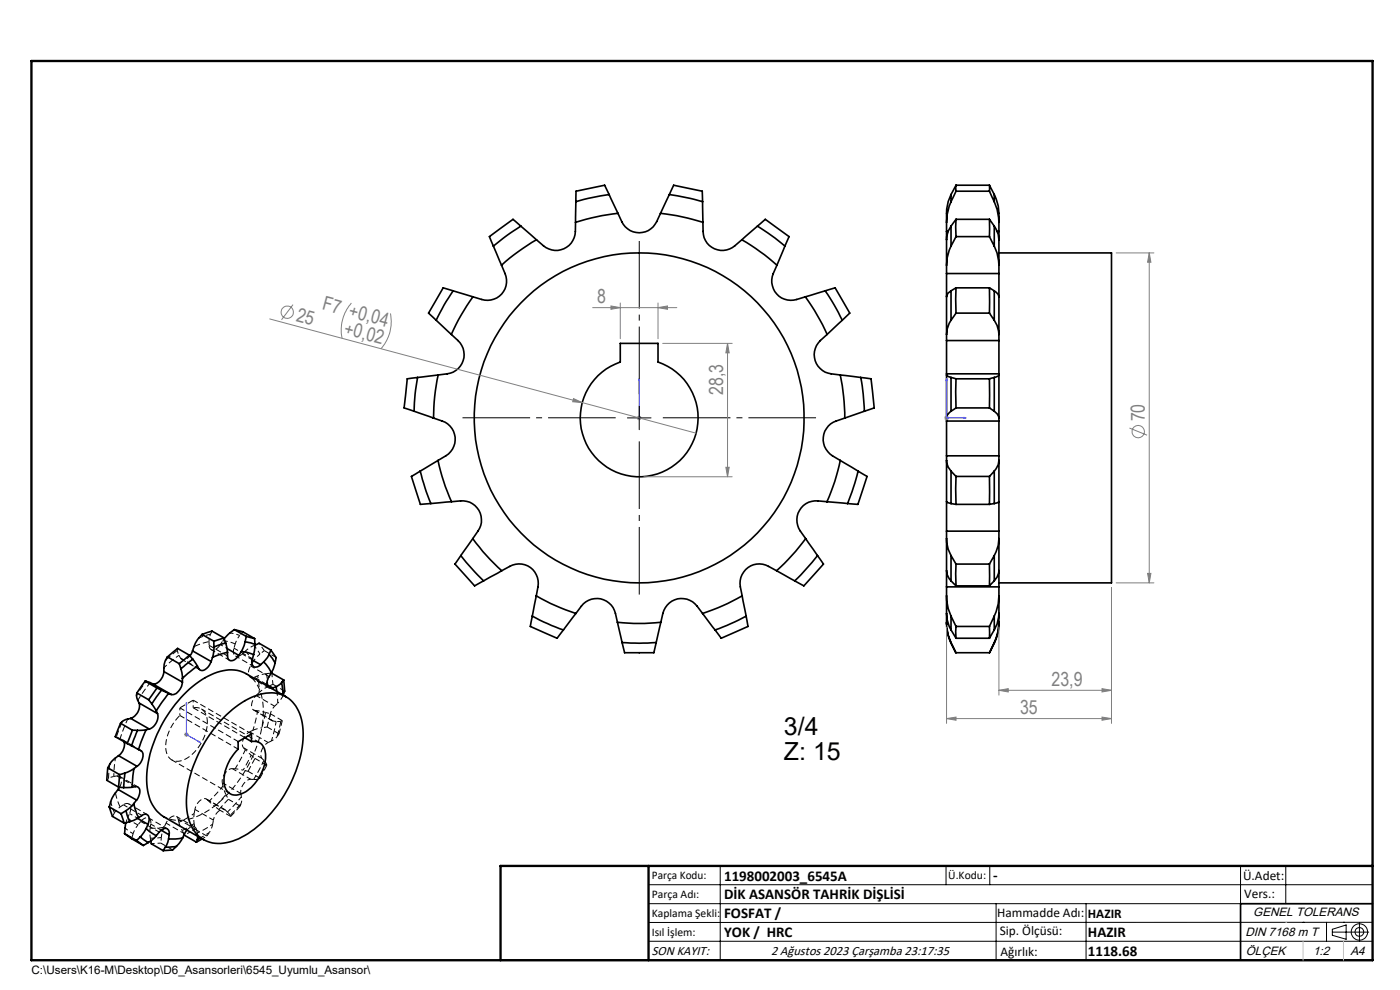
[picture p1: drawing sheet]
<svg xmlns="http://www.w3.org/2000/svg" width="297mm" height="210mm" viewBox="0 0 297 210" stroke-linecap="round" stroke-linejoin="round" font-family="sans-serif">
<g fill="none" stroke="#000" stroke-width=".35">
<path d="M202.8 39.3v1.3M202.8 39.3l-1 2M202.8 39.3h7.1M209.9 39.3v1.3M209.9 39.3l1 2M104.7 52.2l1.7 4.1M106.4 56.3a6.1 6.1 0 0 1 1 4.3 4.1 4.1 0 0 1-5.2 2.9l-1.9-.5M110.5 48l-3 2-2.8 2.2M110.5 48l3.3 2.9M110.5 48l-1.7-1.5-2.8 2.1-2.2 1.6 .9 2M113.8 50.9a43.9 43.9 0 0 0-7.4 5.4M122.1 47.2a6 6 0 0 1-.9 4.4 4.1 4.1 0 0 1-5.9 .5l-1.5-1.2"/>
<path d="M122.2 42.8l-.1 4.4M129.2 41.3l-4.4 .8-2.6 .7M129.2 41.3l1.9 4M129.2 41.3l-.9-2-6.1 1.3v2.2M131.1 45.3a48.6 48.6 0 0 0-9 1.9M131.1 45.3a6 6 0 0 0 2.6 3.6 4.1 4.1 0 0 0 5.6-1.9l.8-1.7M140.1 45.3a48.6 48.6 0 0 1 9 1.9M142 41.3l4.4 .8 2.6 .7M142 41.3l-1.9 4M142 41.3l.9-2 6.1 1.3v2.2M149 42.8l.1 4.4M149.1 47.2a6.3 6.3 0 0 0 .9 4.4 4.1 4.1 0 0 0 5.9 .5l1.5-1.2"/>
<path d="M157.4 50.9a46.1 46.1 0 0 1 7.4 5.4M160.7 48l3.7 2.5 2.1 1.7M160.7 48l-3.3 2.9M160.7 48l1.6-1.5 5.1 3.7-.9 2M164.8 56.3a5.6 5.6 0 0 0-.9 4.3 4 4 0 0 0 5.1 2.9l1.9-.5M166.5 52.2l-1.7 4.1M200.8 58v5M200.8 50.9v5.4M200.8 49.1v1.8M200.8 47.2v1.9M200.8 56.3v1.7M200.8 58h11.1"/>
<path d="M200.8 49.1h.4M201.8 48v4.2M201.8 52.2l-.9 2.5-.1 1.6M201.8 48l-.6 1-.4 1.9M201.8 41.3v1.5M201.8 42.8l-.9 2.7-.1 1.7M201.8 41.3a10.4 10.4 0 0 0-1 4.7v1.2M202.8 46.5v3.7M202.8 50.2l-1 2M202.8 46.5l-1 1.5M202.8 40.6l-1 2.2M202.8 46.5h7.1"/>
<path d="M202.8 50.2h7.1M202.8 40.6h7.1M209.9 46.5v3.7M209.9 50.2l1 2M209.9 46.5l1 1.5M209.9 40.6l1 2.2M210.9 52.2l.6 1.5 .4 2.6M210.9 48v4.2M210.9 48l.9 1.7 .1 1.2M210.9 42.8l.6 1.6 .4 2.8M210.9 41.3v1.5M210.9 41.3a10 10 0 0 1 1 4.7v1.2"/>
<path d="M211.5 49.1h.4M211.9 53.6h23.9v70h-23.9M211.9 58v5M211.9 50.9v5.4M211.9 49.1v1.8M211.9 47.2v1.9M211.9 56.3v1.7M92.5 67.9l3.2 3M93 79.5a42.8 42.8 0 0 0-1 9.2M93 79.5l-4.4 .6M95.7 70.9a5.8 5.8 0 0 1 2.7 3.6 4.1 4.1 0 0 1-3.5 4.8l-1.9 .2M96.1 61.7a39.1 39.1 0 0 0-3.6 6.2"/>
<path d="M96.1 61.7l4.2 1.3M96.1 61.7l-2.1-.6-3.1 5.3 1.6 1.5M100.3 63a44.9 44.9 0 0 0-4.6 7.9M131.6 72.8h8v4a12.5 12.5 0 0 1 6.1 19.2 12.5 12.5 0 0 1-20.2 0 12.5 12.5 0 0 1 6.1-19.2zM170.9 63a48.2 48.2 0 0 1 4.6 7.9M175 61.7l2 3 1.7 3.2M175 61.7l-4.1 1.3M175 61.7l2.2-.6 1.3 2.3 1.8 3-1.6 1.5M175.5 70.9a6 6 0 0 0-2.7 3.6 4.1 4.1 0 0 0 3.5 4.8l2 .2M178.3 79.5a46 46 0 0 1 .9 9.2M178.3 79.5l4.3 .6M178.7 67.9l-3.2 3"/>
<path d="M200.8 79.5l.4 .4 .6 .2M200.8 79.5v9.2M200.8 63v7.9M200.8 72.2v7.1M200.8 70.9v1.3M200.8 79.3v.2M200.8 79.3h11.1M200.8 72.2h11.1M201.8 67.9l-.9 1.9-.1 1.1M201.8 61.7v6.2M201.8 61.7l-.6 .5-.4 .8M202.8 66.4l-1 1.5"/>
<path d="M202.8 61.1v5.3M202.8 61.1l-1 .6M202.8 66.4h7.1M202.8 61.1h7.1M209.9 66.4l1 1.5M209.9 61.1v5.3M209.9 61.1l1 .6M210.9 67.9l.6 1.1 .4 1.9M210.9 61.7v6.2M210.9 61.7l.9 .8 .1 .5M211.9 79.5l-.1 .3-.9 .3M211.9 79.5v9.2"/>
<path d="M211.9 63v7.9M211.9 72.2v7.1M211.9 70.9v1.3M211.9 79.3v.2M87.8 87.2l4.2 1.5M88.6 80.1a40.6 40.6 0 0 0-.8 7.1M88.6 80.1l-2.2 .3-.7 6.1 2.1 .7M89.1 99.9l1.3 4.4 1 2.5M89.1 99.9l-1.8 1.2 1.9 5.9 2.2-.2M92 88.7a5.7 5.7 0 0 1 3.9 2.2 4.1 4.1 0 0 1-1.3 5.8l-1.7 1M92.9 97.7a44.3 44.3 0 0 0 2.9 8.7M92.9 97.7l-3.8 2.2"/>
<path d="M178.3 97.7a41.3 41.3 0 0 1-2.9 8.7M178.3 97.7l3.7 2.2M179.2 88.7a5.7 5.7 0 0 0-3.9 2.2 4.1 4.1 0 0 0 1.3 5.8l1.7 1M182 99.9l-.7 2.6-1.5 4.3M182 99.9l1.9 1.2-1.9 5.9-2.2-.2M182.6 80.1l.5 3.5 .3 3.6M182.6 80.1l2.2 .3 .3 2.7 .4 3.4-2.1 .7M183.4 87.2l-4.2 1.5M200.8 97.7l.4 1.4 .6 .8M200.8 97.7v8.7M200.8 89.3v7.4M200.8 96.7v1"/>
<path d="M200.8 89.3h11.1M200.8 96.7h11.1M201.8 80.1v7.1M201.8 80.1l1 .3M201.8 87.2a1.89 1.89 0 0 0-1 2.1M201.8 99.9l1 1.2M201.8 99.9v6.9M202.8 80.4v6.1M202.8 86.5l-1 .7M202.8 80.4h7.1M202.8 86.5h7.1M209.9 86.5l1 .7"/>
<path d="M209.9 80.4v6.1M210.9 80.1v7.1M210.9 80.1l-1 .3M210.9 87.2a1.82 1.82 0 0 1 1 1.5M210.9 99.9l-1 1.2M210.9 99.9v6.9M211.9 97.7l-.1 .9-.9 1.3M211.9 97.7v8.7M211.9 89.3v7.4M211.9 88.7v.6M211.9 96.7v1M95.8 106.4a6 6 0 0 1 4.4 .4 4.1 4.1 0 0 1 1.2 5.9l-1.1 1.6"/>
<path d="M95.8 106.4l-4.4 .4M97.8 117.9l2.9 3.4 1.9 1.9M97.8 117.9l-1.3 1.8 4.2 4.6 1.9-1.1M100.3 114.3a44.4 44.4 0 0 0 6.1 6.8M100.3 114.3l-2.5 3.6M170.9 114.3a47.2 47.2 0 0 1-6.2 6.8M170.9 114.3l2.5 3.6M173.4 117.9l-3.5 4-1.3 1.3M173.4 117.9l1.3 1.8-1.8 2-2.4 2.6-1.9-1.1M175.4 106.4a5.4 5.4 0 0 0-5 .8 4.1 4.1 0 0 0-.6 5.5l1.1 1.6M175.4 106.4l4.4 .4M200.8 106.4l1 .4"/>
<path d="M200.8 114.3l.4 2.2 .6 1.4M200.8 114.3v6.8M200.8 106.4v6.3M200.8 112.7v1.6M200.8 112.7h11.1M201.8 106.8l1 .2M201.8 117.9v5.3M201.8 117.9l1 1.8M202.8 101.1v5.9M202.8 119.7v4.6M202.8 101.1h7.1M202.8 107h7.1"/>
<path d="M202.8 119.7h7.1M209.9 101.1v5.9M209.9 119.7v4.6M210.9 106.8l-1 .2M210.9 117.9l-1 1.8M210.9 117.9v5.3M211.9 106.4l-1 .4M211.9 114.3l-.1 1.4-.9 2.2M211.9 114.3v5.2a4.6 4.6 0 0 1-1 3.7M211.9 106.4v6.3M211.9 112.7v1.6M35.5 139.3l-.2 .3a4.2 4.2 0 0 0-.6 2.8"/>
<path d="M35.5 139.3l2.5 1.5M40.2 139l-2.2 1.8M40.2 139l.7 .8M40.2 139l-2.5-1.5-2.2 1.8M40.9 138.1l-.6 1M40.9 138.1l3.9 2.2M40.9 139.8l-2.5 2.1M40.9 139.8l1 1.5M42.9 134.6l-.4 .3a6 6 0 0 0-1.6 3.2M42.9 134.6l2.1-.7 2.5 1.4M42.9 134.6l2.5 1.4M45.1 139.4l-.3 .9"/>
<path d="M45.4 136v1.2M45.4 137.2l-.3 2.2M47.5 135.3l-2.1 .7M47.5 135.3l.4 1.1M47.9 136.4l-2.5 .8M47.9 136.4l.4 2M48.2 137.6l2.5 1.4M48.3 138.4l-3.2 1M48.3 138.4v.8a.94 .94 0 0 0 .6 1 .94 .94 0 0 0 1.1-.5l.7-.7M49.7 133.6l-.9 .7-1.2 1.2M49.7 133.6l1.8 .4 2.5 1.5M49.7 133.6l2.5 1.4"/>
<path d="M51.2 138.2l1.3 .2 1.3 .5M51.2 138.2l-.5 .8M52 136.1l-.8 2.1M52 136.1l2.1 .6M52.2 135l-.2 1.1M52.2 135l1.8 .5M53.5 140l1.8 1M53.8 138.9l-.2 .9a1.06 1.06 0 0 0-.1 1.2 1.06 1.06 0 0 0 1.1 .5l.7-.5M54 135.5l.1 1.2M54.1 136.7l-.3 2.2M54.1 136.8l.9-.4 2.5 1.5M57.1 138.8l-.3 .6-.8 1"/>
<path d="M57.1 138.8l1.2 1.8M57.5 137.9l-.4 .9M57.5 137.9l1.1 1.6-.3 1.1M106.4 121.1a6.1 6.1 0 0 1 4.3-1.4 4.1 4.1 0 0 1 3.4 4.8l-.3 1.9M106.4 121.1l-3.8 2.1M112.9 130.7l4.1 2 2.5 .9M112.9 130.7l-.4 2.2 3.2 1.4 2.5 1.1 1.3-1.8M113.8 126.4a44.8 44.8 0 0 0 8.4 3.7M113.8 126.4l-.9 4.3M122.2 130.1a5.9 5.9 0 0 1 3.3-3 4.1 4.1 0 0 1 5.1 3l.4 1.9M122.2 130.1l-2.7 3.5M131 132a43 43 0 0 0 9.2 0"/>
<path d="M131 132l1 4.3M132 136.3l3.6 .1 3.6-.1M132 136.3l.5 2.2h6.2l.5-2.2M140.2 132l-1 4.3M149 130.1a6.2 6.2 0 0 0-3.3-3 4.1 4.1 0 0 0-5.1 3l-.4 1.9M149 130.1l2.7 3.5M157.4 126.4a44.8 44.8 0 0 1-8.4 3.7M157.4 126.4l.9 4.3M158.3 130.7l-4.1 2-2.5 .9M158.3 130.7l.4 2.2-5.7 2.5-1.3-1.8M164.7 121.1a6.1 6.1 0 0 0-4.2-1.4 4.1 4.1 0 0 0-3.4 4.8l.3 1.9M164.7 121.1l3.9 2.1"/>
<path d="M200.8 121.1l.1 .8 .9 1.3M200.8 121.1v3.4M200.8 126.4l.4 2.7 .6 1.6M200.8 130.1l.1 1.4 .9 2.1M200.8 126.4v3.7M200.8 132l.4 2.7 .6 1.6M200.8 132v.5M200.8 124.5v1.9M200.8 130.1v1.9M200.8 124.5h11.1M200.9 133.3l.3 1.6 .6 1.5M201.8 123.2l1 1.1"/>
<path d="M201.8 130.7v2.9M201.8 130.7l1 2.2M201.8 133.6l1 1.8M201.8 136.3l1 2.2h7.1M201.8 136.3v.1M201.8 136.4l.9 2.1M202.8 132.9v2.5M202.8 124.3h7.1M202.8 132.9h7.1M202.8 135.4h7.1M209.9 132.9v2.5M210.9 123.2l-1 1.1"/>
<path d="M210.9 130.7v2.9M210.9 130.7l-1 2.2M210.9 133.6l-1 1.8M210.9 136.3l-1 2.2M210.9 136.3v.1M210.9 136.4l-1 2.1M211.9 132v.2a9.4 9.4 0 0 1-1 4.2M211.9 121v3.5M211.9 126.4l-.1 1.7-.9 2.6M211.9 130.1l-.4 2.3-.6 1.2M211.9 126.4v3.7M211.9 132l-.1 1.7-.9 2.6"/>
<path d="M211.9 124.5v1.9M211.9 130.1v1.9M25.6 153.4l-1.2 2.9 2.6 1.4M25.6 153.4l2.5 1.5M26.3 157.3a2.92 2.92 0 0 1-1.1 3M27 157.7l.9 .5M27.7 152.4l-1.4 .4-.7 .6M27.7 152.4l4 2.2M27.9 158.2l1.5 .8M28.1 154.9l-1.1 2.8M28.1 154.9h1.1M29 147v1.1l.5 1"/>
<path d="M29 147l2.5 1.4M29.2 154.9l-1.3 3.3M29.4 159a1.46 1.46 0 0 1 .7 2.4l-.4 .5-.6 .7M29.5 149.1a2.82 2.82 0 0 1-1.8 3.3M29.5 149.1l3.9 2.3M30.8 144.5l-1.8 2.5M30.8 144.5l1.6 .6M30.8 144.5l2.5 1.4M31 154.8l-1.6 4.2M31 154.8l-1.8 .1M31.5 148.4l.7 .9M31.7 154.6l-.7 .2"/>
<path d="M32.2 149.3l1 1.5M32.4 145.1l3.9 2.2M33.2 150.8l.2 .6M33.3 145.9l-1.8 2.5M33.3 145.9l1 .5M33.4 151.4a2.85 2.85 0 0 1-1.7 3.2M34.3 146.4l-2.1 2.9M34.3 146.4l1.5 .7M34.7 142.4a2.71 2.71 0 0 1-2.1 2.7h-.2M34.7 142.4l4 2.3M35.8 147.1l-2.6 3.7M35.8 147.1l.5 .2"/>
<path d="M38 140.8l.4 1.1M38.4 141.9l.3 2M38.7 144.7a2.79 2.79 0 0 1-2.2 2.6h-.2M38.7 143.9v.8M41.9 141.3l-3.2 2.6M44.8 140.3a2.41 2.41 0 0 1-2.2 1.9l-.4-.4-.3-.5M47.4 152.3a15.1 15.1 0 0 1 10.2-5.3 6.6 6.6 0 0 1 6.4 5.6 21.7 21.7 0 0 1-2.8 14.4 23.9 23.9 0 0 1-11.2 11.2 7.1 7.1 0 0 1-8.2-1.2 11.1 11.1 0 0 1-2.1-8.9 28.5 28.5 0 0 1 7.7-15.8zM50.5 157.3l2.8-1.6v1.6a2.49 2.49 0 0 1 3 2.7 9.5 9.5 0 0 1-5 8.3 2.53 2.53 0 0 1-3.8-2.3 9.8 9.8 0 0 1 3-7.1zM51.9 156.5l1.4 .8M56 140.4l1 1.3 .6 1M56 140.4l-.7 .6M56.6 145.2l1.3 .7"/>
<path d="M57.5 142.8l2.7 1.4M57.6 142.7l-.9 1.7v1.1M57.9 145.9l-.3 .1M58.3 140.6l-.7 2.1M58.6 145.7l.1 1M58.6 145.7l-.7 .2M59.8 144.8l-1.2 .9M59.8 144.8l.2 2.6M60.2 144.2l-.4 .6M60.2 144.2l.2 2.4-.3 .9M60.7 147.8l-8.5-4.9a8.3 8.3 0 0 0-8.1 .5 26.9 26.9 0 0 0-12 15.7 16.7 16.7 0 0 0 0 11.1 6.9 6.9 0 0 0 2.6 3l8.5 4.9M22.9 162.9l-.3 2.6 2.6 1.5"/>
<path d="M22.9 162.9l2.5 1.4M23.2 171.2l.6 2 2.6 1.4M23.2 171.2l2.5 1.4M25 167.5l-.5 .7a6.2 6.2 0 0 0-1.3 3M25 167.5l4 2.2M25.2 160.3l-1.6 1.3-.7 1.3M25.2 167l1 .1M25.2 160.3l3.9 2.3M25.4 164.3l-.2 2.7M25.4 167l-.4 .5M25.7 172.6l.7 2M26.4 176.8l1.5 1.1 2.5 1.4"/>
<path d="M26.4 176.8l2.6 1.5M26.5 164l-1.1 .3M26.5 164l-.3 3.1M26.7 172l-1 .6M26.7 172l.8 2.3M26.7 174.5l-.3 2.3M27.5 174.3l-1.1 .3M28 167l.7-.1a1.06 1.06 0 0 1 1 .5 1.06 1.06 0 0 1-.1 1.1l-.6 1.2M28 167l-1.8 .1M28.4 170.5l.3 1.2 .7 1.8M28.4 163l-.4 4M28.4 163l-1.9 1"/>
<path d="M28.4 170.5l-1.7 1.5M29 178.3l1.4 1M29 169.7l-.6 .8M29.1 162.6l-.7 .4M29.2 173.6l2.2 1.3M29.4 173.5l.7-.5a.93 .93 0 0 1 1.2-.2 .93 .93 0 0 1 .3 1.1l-.2 1M29.4 173.5l-1.9 .8M29.8 177.5l-.8 .8M29.8 177.5l1.7 1.2M31 175.7l.8 .7 1.4 .9M31 175.7l-1.2 1.8M31.4 174.9l-.4 .8"/>
<path d="M31.5 178.7l-1.1 .6M32 178.4l.1 .6 2.5 1.4M33.2 177.3l-1 1-.7 .4M34.2 176.1l1.7 1M35.1 179.7l-.5 .7M35.8 177.9l-.7 1.8M35.9 177.1a.97 .97 0 0 0-.4-1.3 .97 .97 0 0 0-1.3 .3l-1 1.2M35.9 177.1l-.1 .8M37.4 179.5l-2.3 .2M37.4 179.5l-.8 .8-2 .1M38.7 177.8l-1.5 .2-1.4-.1M38.7 177.8l-1.3 1.7"/>
<path d="M39.1 177l.1 .2 2.5 1.4M39.7 176.1l-1 1.7M41.9 178.1l-.2 .5M41.9 177.4v.7M42.5 177.7l-.6 .4M42.9 177.9l-1.2 .7M291.2 191.7h-28v12M106.2 203.7h185"/>
<circle cx="135.6" cy="88.6" r="35"/>
</g>
<g fill="none" stroke="#000" stroke-width=".21" stroke-dasharray="1.3 .6" stroke-dashoffset=".5" stroke-linecap="butt">
<path d="M46.8 136.7l.5-.8M48.8 134.3l2 .5M49.9 136.6l-.3 .9M51.5 134l-.7 .8M52 138.1l1.9-1.2M53.9 136.9l1.2 1.8M55.1 138.7l-1.4 1.7M34.8 141.6l3.2-2.6M52.2 142.9a8.1 8.1 0 0 1 3.6 6.9 26.6 26.6 0 0 1-7.2 18.3 16.1 16.1 0 0 1-10.2 5.9l-1.7-.1-2-.7M53 155.2a2.68 2.68 0 0 0-1.3 3.4M53.7 140.4l-.5 .9M55 146.9l-.7 .6"/>
<path d="M56.3 151.1l1.1 .3M56.5 142.9l1-.1M56.8 145.7l-1.8 1.2M58.3 149.8l.6-.6M59.6 153h-1M27.1 173.4l.4-.8M28.2 176.8l-1.7-1.2M28.2 176.8l-.3 1.1M29.3 175l-1.1 1.8M29.9 174.2l-.6 .8M31.9 177.8l-.1-2.1M34.8 175.5l-.6 2.1"/>
<path d="M35.2 174.6l-.4 .9M39.1 177l-.5-.8M41.2 172.6v2.1M43.9 177.3l.5-.7M44.4 176.6l-1.9 1.1M46.4 171.7l-.8-.6M48.2 172.2l.6 .7M49.3 163a2.79 2.79 0 0 0-2.1 3M51.1 168.3a2.79 2.79 0 0 1 2.1-3M52.6 163.6l-1-.2M53.3 160.2l.8 .7M53.8 165.3l1-.1"/>
<path d="M55.6 160.9a2.68 2.68 0 0 1 1.3-3.4M56.5 162.1l-.5-.8"/>
</g>
<path d="M54.3 147.5a2.34 2.34 0 0 0-.6 3.1l.4 .1M58 153a1.35 1.35 0 0 1-.5-2.1l.8-1.1M41.2 172.6l-3.3 1.8M45.1 174.8l-3.2 1.9M51.2 170.4v-1.4M53.3 160.2l-1.7 3.2M56.5 162.1l-1.7 3.1" fill="none" stroke="#000" stroke-width=".21" stroke-dasharray="1.3 .6" stroke-dashoffset=".7" stroke-linecap="butt"/>
<g fill="none" stroke="#000" stroke-width=".21" stroke-dasharray="1.3 .6" stroke-linecap="butt">
<path d="M37.7 137.5v.4M38 139l.3 .5M47.3 135.9l.3-.4M53.9 136.9l.2-.1M24.7 156.3l-.2-.1M26 156.9l-.5-.2M26.3 157.3l-.3-.4M35.2 140l2.5-2.1M38.2 150.2l2.8-1.7M41 150.1l11 6.4M51.7 158.6l.4 .4M54.1 150.7l.6 .1"/>
<path d="M56.6 145.2l-2.6-1.5M58.6 153h-.6M58.9 149.2l.1-.1M59.9 152.9l-.3 .1M60 147.4v.1M60 147.5l.1-.1M23 165.2l-.3 .3M23 165.2l.3-3.1M24.2 164.7h-.1M25.4 167a1.7 1.7 0 0 0-.2-2.4h-.4M25.5 171.2l-1-3M32 178.4l-.1-.6"/>
<path d="M44.3 170l-.4-.4M47.8 171.9l.4 .3M48.8 172.9l.1 .3M49.9 163.1l-.6-.1M51 171l.2-.6M53.2 165.3h.6M54.1 160.9l-1.5 2.7M54.8 165.2l.3-.1M55.1 165.1l1.5-2.8M56 161.3l-.4-.4M56.6 162.3l-.1-.2"/>
</g>
<g fill="none" stroke="#000" stroke-width=".21" stroke-dasharray="1.3 .6" stroke-dashoffset=".4" stroke-linecap="butt">
<path d="M44.3 136.1l.1 .8M45 133.8l-.3 .7M51.4 138.7l.6-.6M53.5 139.9l-2.1-1.2M25.5 156.7l-.8-.4M53.7 154.9l-.7 .3M54 143.7l.7-.3M54.7 150.8l-1 4.1M56.9 157.5l.7-.3M57.7 142.8l.2 2.4M58.6 153l-1 4.2M58.8 156.2l.4-.5"/>
<path d="M24.3 172.4l-.4 .8M26.2 170.7l-.7 .5M31.8 175.7l.2-.9M34.2 177.6l-2.3 .2M41.3 171.7l-.1 .9M45.1 174.8l.2-.8M47.2 166l.1 .7M51.2 169l-.1-.7"/>
</g>
<path d="M47.3 135.9l1.3 .2 1.3 .5M52 138.1l.9 1.1 .8 1.2M38.2 150.2l12.3 7.1M41 148.5l12.4 7.2M50.5 158.9l-12.3-7.1M52.1 159l-2.2 4.1M55.1 157.5l-12.4-7.1M56.5 142.9l.3 2.8M36.4 161.2l12.4 7.1M56 161.3l-2.2 4" fill="none" stroke="#000" stroke-width=".21" stroke-dasharray="1.3 .6" stroke-dashoffset=".2" stroke-linecap="butt"/>
<g fill="none" stroke="#000" stroke-width=".21" stroke-dasharray="1.3 .6" stroke-dashoffset=".3" stroke-linecap="butt">
<path d="M38.3 139.6a1.19 1.19 0 0 0 1.9-.4l.1-.1M38.5 139.9l4 2.2M42.2 135.3l2.5-.8M44.8 137.8l3.9 2.3M48.3 139.1l-3.9-2.2M49.9 139.1l4 2.3M53.6 139.8l-4-2.3M25.5 156.7l1.6-4.2M29.2 148.5l2.7-3.7M29.9 159.2l-3.9-2.3M29.9 159.2l-3.9-2.2M42.2 141.8l-3.9-2.2"/>
<path d="M53.1 143.7l3.9 2.2M53.8 150.6l3.9 2.3M56.9 157.5l-3.9-2.3M57.1 143.5l-3.9-2.2M58 153l-3.9-2.3M58.3 149.8l-4-2.3M58.8 146.7l.1 2.5M24.3 172.4l-.8-2.3M24.8 164.6l-.6 .1M28.7 166.9l-3.9-2.3M29.3 175l-1.2-.7-1-.9M29.3 166.9l-3.9-2.2"/>
<path d="M30.1 173l-3.9-2.3M31.2 172.8l-3.9-2.3M33.8 176.5l-3.9-2.3M34.2 176.1l-2.2-1.3M35.5 175.8l-3.9-2.3M37.9 174.4l-.1-.7M39.2 176.9l-4-2.3M39.7 176.1a1.18 1.18 0 0 1 1.9-.3l.1 .2M41.3 175.4l-3.9-2.2M41.7 176l.2 .7M41.7 176l-3.9-2.3M41.9 176.7l.1 .7"/>
<path d="M45.3 174l-4-2.3M47.3 166.7l-3 3.3M47.7 171.8l-3.9-2.3M47.8 171.9l-3.9-2.3M51.1 168.3l-3.9-2.3M51.2 169l-3 3.2M53.2 165.3l-3.9-2.3M55.6 160.9l-3.9-2.3"/>
</g>
<g fill="none" stroke="#000" stroke-width=".21" stroke-dasharray="1.3 .6" stroke-dashoffset=".6" stroke-linecap="butt">
<path d="M37.7 137.9l.3 1.1M50.8 134.8l-.9 1.8M56.1 138l-1 .7M56.7 154.2l-1.2 .2M57.6 146l-.5-.1-.4-.4M57.9 145.2l-1.1 .5M24.1 164.7l-1.1 .5M24.2 164.7l.3-3.9M26.7 174.5l.4-1.1M29.2 173.6l-1.7-1M34.1 178.8l-2 .2M34.2 177.6l-.1 1.2"/>
<path d="M40.3 176.5l-1.1 .7M41.2 174.7l.2 1.2M41.4 175.9l-1.1 .6M42.9 177.9l1-.6M43.9 169.6a1.54 1.54 0 0 0-2.1 .9l-.5 1.2M45.3 174a2.56 2.56 0 0 1 2.2-2.3l.3 .2M47.9 168.5l.5 1"/>
</g>
<path d="M44.7 134.5l-.4 1.6M48.2 137.6l-1.4-.9M29 147.4l2-2.9M38.2 151.8v-1.6M41 148.5v1.6M52.1 159l1.2 1.2M54.7 143.4l.3 3.5M57.6 157.2l1.2-1M37.8 173.7a.98 .98 0 0 0-.8-.7 .98 .98 0 0 0-1 .6l-.8 1M45.6 171.1l-1.3-1.1" fill="none" stroke="#000" stroke-width=".21" stroke-dasharray="1.3 .6" stroke-dashoffset=".8" stroke-linecap="butt"/>
<path d="M24.7 156.3l1.3-3.3M53.2 141.3a1.82 1.82 0 0 0-.1 2.4h.9" fill="none" stroke="#000" stroke-width=".21" stroke-dasharray="1.3 .6" stroke-dashoffset="-.2" stroke-linecap="butt"/>
<path d="M41.2 137.2l3.1-1.1M44.4 136.9a.95 .95 0 0 0 .6 1 .95 .95 0 0 0 1.1-.4l.7-.8M49.6 137.5a1.2 1.2 0 0 0 .6 1.7h.5l.7-.5M38.2 151.8a9.1 9.1 0 0 0-2.9 7.8 2.54 2.54 0 0 0 4.1 1.4 9.3 9.3 0 0 0 4.4-9 2.34 2.34 0 0 0-2.8-1.9M56.3 151.1l-.8 3.3M59.6 153l-.8 3.2M27.5 172.6a1.38 1.38 0 0 0-.4-2.2l-.9 .3M32 174.8a.98 .98 0 0 0-.4-1.3 .98 .98 0 0 0-1.3 .3l-.4 .4M47.9 168.5l-2.3 2.6M51.2 170.4l-2.4 2.5" fill="none" stroke="#000" stroke-width=".21" stroke-dasharray="1.3 .6" stroke-dashoffset="-.1" stroke-linecap="butt"/>
<path d="M54.7 150.8l1.6 .3M25.5 171.2l-1.2 1.2M38.6 176.2l-.7-1.8M44.4 176.6l.7-1.8M51.6 163.4l-1.7-.3" fill="none" stroke="#000" stroke-width=".21" stroke-dasharray="1.3 .6" stroke-dashoffset=".9" stroke-linecap="butt"/>
<g fill="none" stroke="#000" stroke-width=".21" stroke-dasharray="1.3 .6" stroke-dashoffset=".1" stroke-linecap="butt">
<path d="M56.1 138l2.5 1.5M56.7 154.2l2.5 1.5M57.4 151.4l2.5 1.5M57.4 151.4l-.7 2.8M57.9 145.2l2.5 1.4M59.2 155.7l.7-2.8M34.1 178.8l2.5 1.5M34.8 175.5l-1.5 .2h-1.5M41.2 174.7l-2.6 1.5M41.4 175.9l2.5 1.4M46.4 171.7l2.5 1.5M48.4 169.5l2.6 1.5"/>
<path d="M48.4 169.5l-2 2.2M48.9 173.2l2.1-2.2M52.6 163.6l2.5 1.5M54.1 160.9l2.5 1.4"/>
</g>
<path d="M55 136.4l1.1 1.6M54.7 143.4l1.8-.5M55.5 154.4l-1.8 .5M59 149.1l1-1.6M47.3 166.7l.6 1.8" fill="none" stroke="#000" stroke-width=".21" stroke-dasharray="1.3 .6" stroke-dashoffset="1" stroke-linecap="butt"/>
<g fill="none" stroke="#808080" stroke-width=".21">
<path d="M236.8 53.6h8M243.8 53.6l.4 2h-.7zM243.8 53.6v70M57.2 67.7l66.3 17.7M62.2 64.6l-2.5 3.2M74.5 64.3a8.8 8.8 0 0 0-1.9 7.4M82.8 66.5a8.7 8.7 0 0 1-2 7.5M125.7 65.3h17.9M129.6 64.9l2 .4-2 .3zM131.6 64.3v7.6M139.6 65.3l2-.4v.7zM139.6 64.3v7.6"/>
<path d="M140.6 72.8h14.7M154.3 72.8l.4 2.1h-.7zM154.3 72.8v28.3M121.7 84.6l1.8 .8-2-.2zM123.5 85.4l24.2 6.5M135.1 88.6h1M135.3 88.3l.7 .7M135.6 88.2v.9M136 88.3l-.7 .7M154 99.1h.7l-.4 2zM200.3 88.6h1M200.4 88.3l.8 .7"/>
<path d="M200.8 88.2v.9M201.2 88.3l-.8 .7M239.6 90.8l3.7 1.5M136.6 101.1h18.7M200.8 133v20.4M211.9 133v14.5M235.8 124.6v28.8M236.8 123.6h8M243.5 121.6h.7l-.4 2zM39.1 155.8h.9M39.2 155.5l.7 .7M39.5 155.3v1"/>
<path d="M39.9 155.5l-.7 .7M200.8 152.4l2-.3v.7zM200.8 152.4h35M211.9 146.4l2-.3v.7zM211.9 146.4h23.9M233.8 146.1l2 .3-2 .4zM233.8 152.1l2 .3-2 .4z"/>
<circle cx="60.9" cy="66.2" r="1.31"/>
<circle cx="241.5" cy="91.5" r="1.31"/>
</g>
<g fill="none" stroke="#000" stroke-width=".21">
<path d="M133.1 88.6h5M135.6 86.1v5M137.6 187.7h153.6M137.6 191.7h153.6M137.6 199.7h153.6M152.8 183.7v20M200.7 183.7v4M210 183.7v4M211.3 191.7v12M230.4 191.7v12M263.2 183.7v20M272.8 183.7v8"/>
<path d="M276.4 195.6h.1M281.4 195.6v4.1M282.6 197.7h7.8M282.6 197.1l3-.9v3l-3-.8zM285 195.6h.1M288.4 195.8v3.8M291.2 195.6l-153.6 .1"/>
<circle cx="288.4" cy="197.7" r="1.74"/>
<circle cx="288.4" cy="197.7" r=".93"/>
</g>
<path d="M135.6 88.5v.3zM135.6 80.3v.4v-.4M135.6 88.6h.1M135.6 80.3v8.3M200.8 80.3l.1 .4h-.2zM200.8 80.3v8.3h4.2M204.5 88.5l.5 .1-.5 .2zM39.5 149v6.8l3 1.7M39.5 149l.1 .4-.1-.1zM42.2 157.3l.3 .2-.3-.1z" fill="none" stroke="#00f" stroke-width=".21"/>
<path d="M130.6 88.6h-32.5M135.6 83.6v-32.5M135.6 93.6v32.5M140.6 88.6h32.5" fill="none" stroke="#000" stroke-width=".21" stroke-dasharray="15.2 1.3 1.3 1.3" stroke-dashoffset=".9" stroke-linecap="butt"/>
<path d="M6.7 12.9h284.5v190.8h-284.5zM137.6 183.7v20M291.2 183.7h-185v20" fill="none" stroke="#000" stroke-width=".5"/>
<path d="M272.8 195.6h.1M276.4 199.7v4M285 199.7v4" fill="none" stroke="#c0c0c0" stroke-width=".21"/>
<g fill="#00f">
<path d="M135.6 88.5v.3zM135.6 80.3v.4z"/>
<path d="M204.5 88.5l.5 .1-.5 .2zM200.8 80.3l.1 .4h-.2z"/>
<path d="M42.2 157.3l.3 .2-.3-.1zM39.5 149l.1 .4-.1-.1z"/>
</g>
<g fill="#808080">
<path d="M121.7 84.6l1.8 .8-2-.2z"/>
<path d="M139.6 65.3l2-.4v.7zM129.6 64.9l2 .4-2 .3z"/>
<path d="M233.8 146.1l2 .3-2 .4zM211.9 146.4l2-.3v.7zM233.8 152.1l2 .3-2 .4zM200.8 152.4l2-.3v.7z"/>
<path d="M154.3 72.8l.4 2.1h-.7zM154 99.1h.7l-.4 2z"/>
<path d="M243.8 53.6l.4 2h-.7zM243.5 121.6h.7l-.4 2z"/>
</g>
<g font-size="5.3">
<text x="166.3" y="156">3/4</text>
<text x="166.3" y="161.3">Z: 15</text>
</g>
<g font-size="4.1" fill="#808080">
<text x="68.2" y="65.6" transform="rotate(15 68.2 65.6)">F7 +0,04</text>
<text x="126.7" y="64.3">8</text>
<text x="62.7" y="68.1" transform="rotate(15 62.7 68.1)">25</text>
<text x="72.8" y="70.8" transform="rotate(15 72.8 70.8)">+0,02</text>
<text x="153.4" y="83.8" transform="rotate(-90 153.4 83.8)">28,3</text>
<text x="242.9" y="89.4" transform="rotate(-90 242.9 89.4)">70</text>
<text x="223.1" y="145.5">23,9</text>
<text x="216.4" y="151.5">35</text>
</g>
<g font-size="3.2">
<text x="153.6" y="186.8">1198002003_6545A</text>
<text x="153.6" y="190.8">DİK ASANSÖR TAHRİK DİŞLİSİ</text>
<text x="210.7" y="186.6">-</text>
<text x="153.6" y="194.8">FOSFAT /</text>
<text x="153.6" y="198.8">YOK / HRC</text>
<text x="230.8" y="198.7">HAZIR</text>
<text x="230.8" y="202.8">1118.68</text>
</g>
<g font-size="2.8">
<text x="263.7" y="186.7">Ü.Adet:</text>
<text x="263.9" y="190.5">Vers.:</text>
<text x="211.5" y="194.5">Hammadde Adı:</text>
<text x="230.8" y="194.7">HAZIR</text>
<text x="138.3" y="202.6">SON KAYIT:</text>
<text x="163.6" y="202.6">2 Ağustos 2023 Çarşamba 23:17:35</text>
<text x="212.1" y="198.4">Sip. Ölçüsü:</text>
<text x="212.2" y="202.7">Ağırlık:</text>
</g>
<g font-size="2.6">
<text x="265.9" y="194.4">GENEL TOLERANS</text>
<text x="264.2" y="198.5">DIN 7168 m T</text>
<text x="264.3" y="202.6">ÖLÇEK</text>
<text x="278.5" y="202.6">1:2</text>
<text x="286.5" y="202.6">A4</text>
</g>
<g font-size="2.5">
<text x="138.3" y="186.4">Parça Kodu:</text>
<text x="138.3" y="190.5">Parça Adı:</text>
<text x="201.2" y="186.5">Ü.Kodu:</text>
<text x="138.3" y="194.5">Kaplama Şekli:</text>
<text x="138.3" y="198.6">Isıl İşlem:</text>
<text x="6.7" y="206.7">C:\Users\K16-M\Desktop\D6_Asansorleri\6545_Uyumlu_Asansor\</text>
</g>
</svg>
